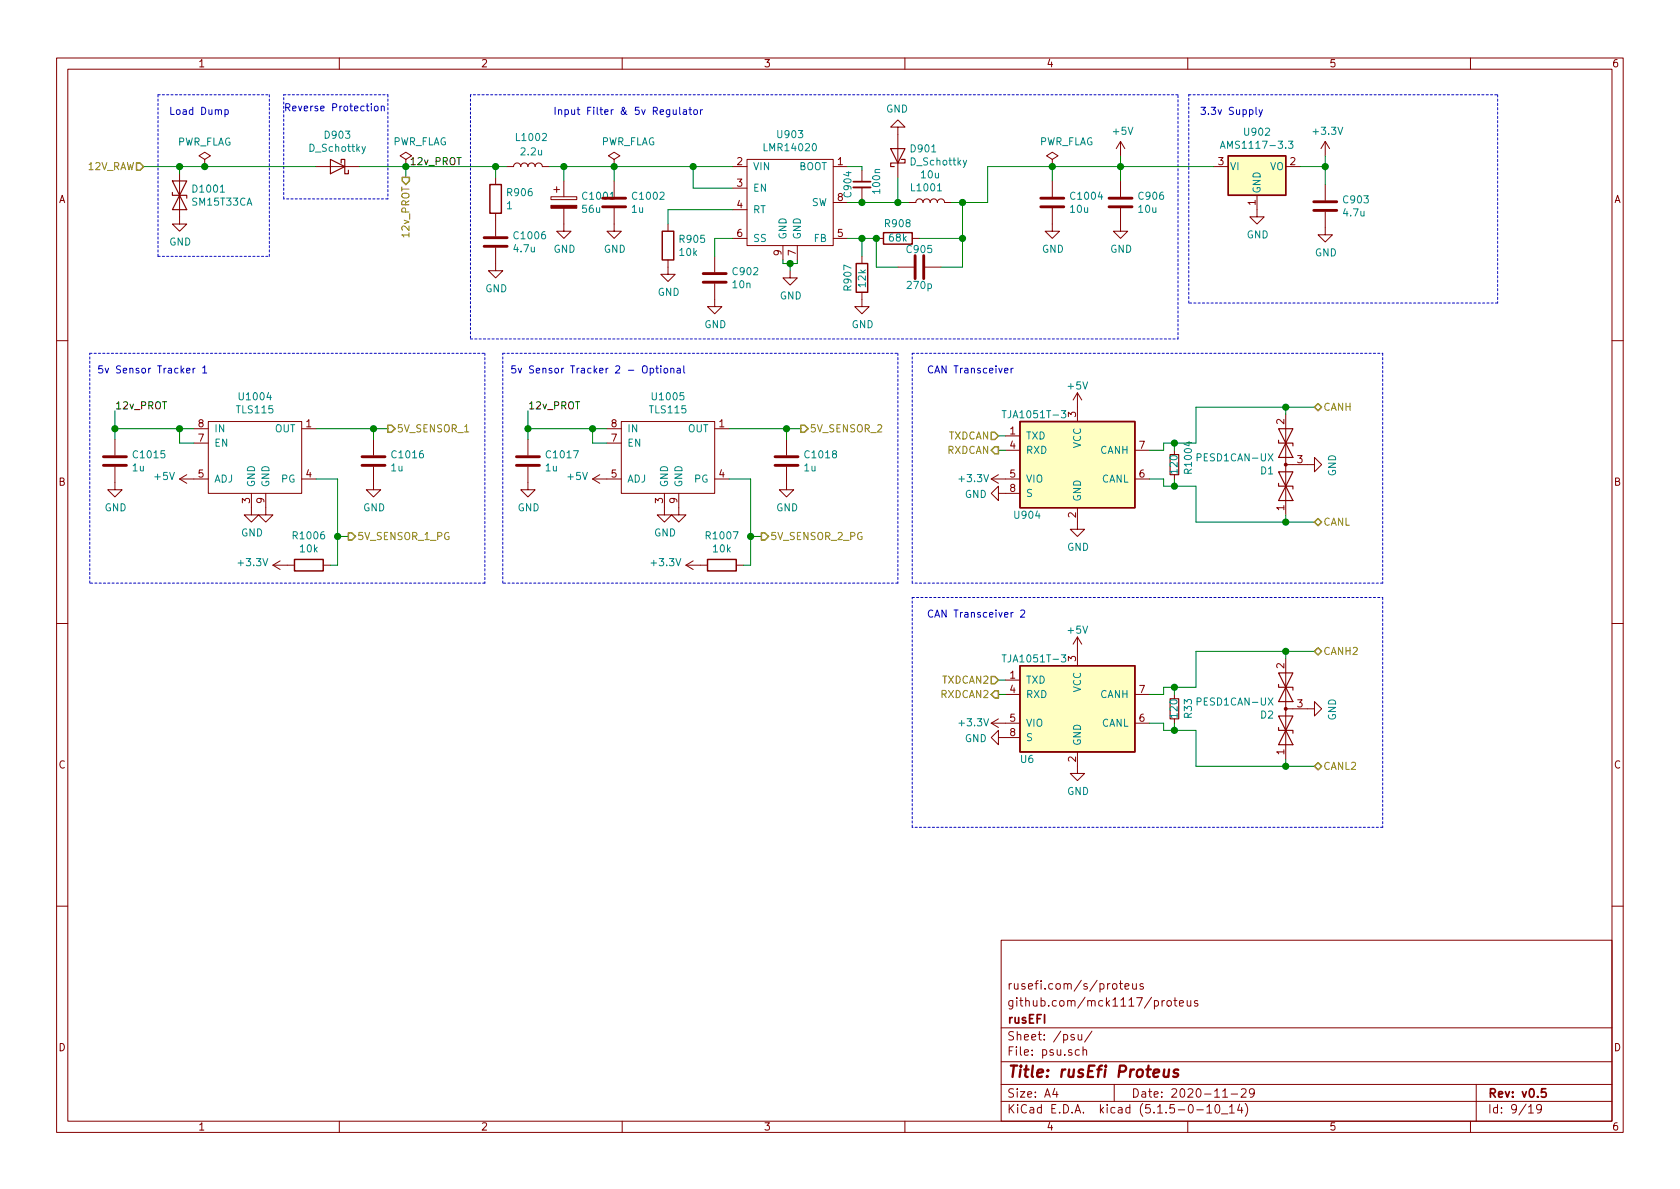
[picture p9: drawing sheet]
<svg xmlns="http://www.w3.org/2000/svg" width="297mm" height="210mm" viewBox="0 0 297 210" stroke-linecap="round" stroke-linejoin="round" font-family="sans-serif">
<g fill="none" stroke="#840000" stroke-width=".18">
<path d="M10 10.3h277v189.9h-277zM12 12.2h273v186.1h-273zM60 10.3v1.9M110 10.3v1.9M160 10.3v1.9M210 10.3v1.9M260 10.3v1.9M31.7 30.7v8.9h1.3l-1.3 1.3-1.2-1.3h1.2M36.2 28.2l1-.6-1-.7-1 .7 1 .6v1.3M36.2 29.5h.1M55.9 29.5h7.6M71.8 28.2l1-.6-1-.7-1.1 .7 1.1 .6v1.3"/>
<path d="M71.8 29.5h.1M87.6 31.4v1.2M87.6 37.7v4.1M89.5 29.5h1.3a.63 .63 0 0 1 .6-.7 .63 .63 0 0 1 .7 .7 .63 .63 0 0 1 .6-.7 .63 .63 0 0 1 .6 .7 .63 .63 0 0 1 .7-.7 .63 .63 0 0 1 .6 .7 .63 .63 0 0 1 .6-.7 .63 .63 0 0 1 .7 .7h1.3M97.4 34.8h4.6v.5h-4.6zM97.9 33.5h1M98.4 33v1M99.7 36.8v4.1h1.3l-1.3 1.3-1.3-1.3h1.3M99.7 32v2.8M108.6 28.2l1-.6-1-.7-1 .7 1 .6v1.3M108.6 29.5h.1M108.6 36.8v4.1h1.3l-1.3 1.3-1.3-1.3h1.3"/>
<path d="M108.6 32v2.8M118.1 39.6v1.3M129.5 29.5h2.6M129.5 33.3h2.6M129.5 37.1h2.6M132.1 28.2h15.2v15.2h-15.2zM147.3 29.5h2.6M147.3 35.8h2.6M152.4 30.1v2M152.4 33.1v2.1M158.7 22.5h1.3l-1.3-1.3-1.2 1.3h1.2v8.9M160.7 35.8h1.2a.63 .63 0 0 1 .7-.6 .63 .63 0 0 1 .6 .6 .63 .63 0 0 1 .6-.6 .63 .63 0 0 1 .7 .6 .63 .63 0 0 1 .6-.6 .63 .63 0 0 1 .6 .6 .63 .63 0 0 1 .7-.6 .63 .63 0 0 1 .6 .6h1.3"/>
<path d="M186.1 28.2l1-.6-1-.7-1.1 .7 1.1 .6v1.3M186.1 29.5h.1M186.1 36.8v4.1h1.2l-1.2 1.3-1.3-1.3h1.3M186.1 32v2.8M198.1 36.8v4.1h1.3l-1.3 1.3-1.3-1.3h1.3M198.1 25v2.6M198.1 32v2.8M198.1 25l-.7 1.3M198.1 25l.8 1.3M214.6 29.5h2.6M222.2 34.5v3.8h1.3l-1.3 1.3-1.2-1.3h1.2M227.3 29.5h2.6"/>
<path d="M234.3 37.5v4h1.3l-1.3 1.3-1.3-1.3h1.3M234.3 25l-.7 1.3M234.3 25v2.6M234.3 32.6v2.8M234.3 25l.8 1.3M87.6 43.8v4.1h1.3l-1.3 1.2-1.2-1.2h1.2M118.1 46v2.5h1.3l-1.3 1.3-1.3-1.3h1.3M126.4 50.2v4h1.2l-1.2 1.3-1.3-1.3h1.3M126.4 45.3v2.8M129.5 42.2h2.6M138.4 43.4v2.6M139.7 47.9v1.2h1.3l-1.3 1.3-1.3-1.3h1.3"/>
<path d="M141 43.4v2.6M147.3 42.2h2.6M152.4 51.7v2.5h1.3l-1.3 1.3-1.3-1.3h1.3M152.4 45.3v1.3M154.9 42.2h1.3M158.7 47.2h2.8M161.3 42.2h1.3M163.6 47.2h2.8M10 60.2h2M20.3 77.7v2.8M34.3 75.8h2.5M34.3 78.4h2.5"/>
<path d="M36.8 74.5h16.5v12.7h-16.5zM53.3 75.8h2.6M66 77.7v2.8M93.3 77.7v2.8M107.3 75.8h2.6M107.3 78.4h2.6M109.9 74.5h16.5v12.7h-16.5zM126.4 75.8h2.5M139.1 77.7v2.8M177.8 77.1h2.5M177.8 79.6h2.5M190.5 69.5v5"/>
<path d="M190.5 69.5l-.8 1.2M190.5 69.5l.8 1.2M200.7 79.6h2.5M207.6 79.6v.8M227.3 73.3v17.8M285 60.2h2M20.3 82.5v4.1h1.3l-1.3 1.3-1.3-1.3h1.3M31.7 84.7l1.3 .8M31.7 84.7h5.1M33 83.9l-1.3 .8M44.4 87.2v3.9h1.3l-1.3 1.2-1.2-1.2h1.2M47 87.2v3.9h1.3l-1.3 1.2-1.3-1.2h1.3"/>
<path d="M48.3 99.9l1.2 .8M48.3 99.9h3.8M49.5 99.2l-1.2 .7M53.3 84.7h2.6M57.1 99.9h1.3M66 82.5v4.1h1.3l-1.3 1.3-1.2-1.3h1.2M93.3 82.5v4.1h1.3l-1.3 1.3-1.2-1.3h1.2M104.8 84.7h5.1M104.8 84.7l1.2 .8M106 83.9l-1.2 .8M117.5 87.2v3.9h1.2l-1.2 1.2-1.3-1.2h1.3M120 87.2v3.9h1.3l-1.3 1.2-1.3-1.2h1.3"/>
<path d="M121.3 99.9h3.8M121.3 99.9l1.3 .8M122.6 99.2l-1.3 .7M126.4 84.7h2.5M130.2 99.9h1.2M139.1 82.5v4.1h1.2l-1.2 1.3-1.3-1.3h1.3M175.3 84.7h5M175.3 84.7l1.2 .8M176.5 87.2v-1.2l-1.2 1.2 1.2 1.3v-1.3h3.8M176.5 83.9l-1.2 .8M190.5 89.8v3.8h1.3l-1.3 1.3-1.3-1.3h1.3M200.7 84.7h2.5"/>
<path d="M207.6 83.9v.8M227.3 82.2h5.1v1.2l1.3-1.2-1.3-1.3v1.3M10 110.3h2M190.5 112.6l-.8 1.3M190.5 112.6v5.1M190.5 112.6l.8 1.3M227.3 116.5v17.7M285 110.3h2M175.3 127.9l1.2 .7M175.3 127.9h5M176.5 130.4v-1.2l-1.2 1.2 1.2 1.3v-1.3h3.8M176.5 127.1l-1.2 .8"/>
<path d="M177.8 120.3h2.5M177.8 122.8h2.5M190.5 133v3.8h1.3l-1.3 1.2-1.3-1.2h1.3M200.7 127.9h2.5M200.7 122.8h2.5M207.6 122.8v.8M207.6 127.1v.8M227.3 125.3h5.1v1.3l1.3-1.3-1.3-1.2v1.2M10 160.2h2M177 166.3h108v32h-108zM196.8 174.1l.2-.2 .4 .2v.7l-.2 .1-.4-.1zM197.9 173.9h.6"/>
<path d="M198.1 173.4v1.3l.4 .2M198.9 174.4l.7-.1-.1-.3-.4-.1-.2 .2 .1 .7h.5M200.3 173.9v.8a.39 .39 0 0 0 .6 .1M200.9 173.9v1M202.1 174l-.3-.1-.3 .2 .1 .3 .5 .1v.3h-.6M205.5 176.9v1M205.9 176.9l-.4 .3M206.4 177.1l.2-.2 .4 .2v.7l-.2 .1-.4-.1zM207.5 176.9h.6M207.7 176.4v1.3l.4 .2M208.5 177.4l.7-.1v-.3l-.4-.1-.3 .2 .1 .7h.6M209.9 176.9l.1 .9 .3 .1 .2-.1"/>
<path d="M210.5 176.9v1M211.8 177a.37 .37 0 0 0-.6 .1l.1 .3 .5 .1v.1l-.2 .3-.4-.1M285 160.2h2M60 198.3v1.9M110 198.3v1.9M160 198.3v1.9M177 194.8h108M177 191.8h108M177 187.8h108M177 181.8h108M186.5 192.5l-.4 1h1M186.8 193v1"/>
<path d="M189.9 183a.37 .37 0 0 0-.6 .1l.1 .3 .5 .1 .1 .1-.2 .3-.5-.1M190.6 182.9l.1 .9 .4 .1 .2-.1M190.8 185.7l-.4-.1-.3 .3 .1 .6 .2 .1 .4-.1M191.3 182.9v1M191.5 185.7l.2-.1 .3 .1 .1 .9M191.5 185.1v1.5M193.1 182.3l-1.3 2M197 191.8v3M210 198.3v1.9M211.6 196.3h1.2M213.4 195.8l.4-.5v1.5M213.4 196.8h.8"/>
<path d="M215 195.4l.3-.1a.94 .94 0 0 1 0 1.5 .8 .8 0 0 1-.6-.6 .8 .8 0 0 1 .3-.8zM216 197h1.1M216.2 194h.8M217.4 195.8l.4-.5v1.5M217.4 196.8h.8M217.7 193.5h1.1M219.2 195.2l-.4 1.1h.9M219.5 192.7l.2-.2h.3l.3 .2v.3v.2l-.9 .8h.9M219.5 195.8v1M220.2 195.1a1.71 1.71 0 0 1 0 2.3M221.8 193.2l-.3 .3h-.3l-.3-.3v-.4l.2-.2 .4-.1 .2 .2a1.13 1.13 0 0 1-.2 1.2l-.4 .1M260 198.3v1.9"/>
<path d="M261 191.8v6.5M270.3 195.8l.4-.5v1.5M270.3 196.8h.8M272.5 196l-.1 .2a.48 .48 0 0 1-.6-.1v-.6a.48 .48 0 0 1 .6-.1l.1 .1a1.19 1.19 0 0 1-.2 1.2l-.5 .1"/>
</g>
<path d="M150.9 32.1h3M273.3 192.5h-.7l-.1 .7 .2-.1 .5 .1 .2 .2-.1 .5-.2 .1-.6-.1" fill="none" stroke="#840000" stroke-width=".3"/>
<path d="M205.9 189.1l-.1 1.2a.59 .59 0 0 0 .8 0M206.7 189.1l-.1 1.3M208.3 189.2a.52 .52 0 0 0-.8 .3l.3 .3 .5 .1v.3l-.3 .2-.6-.1" fill="none" stroke="#840000" stroke-width=".41"/>
<g fill="none" stroke="#840000" stroke-width=".2">
<path d="M30.5 32h2.5l-1.3 2.5zM30.5 34v.5h2.5v.5M31.7 34.5l1.3 2.6h-2.5zM58.4 28.2l2.6 1.3-2.6 1.2zM60.3 28.8v-.6h.7v2.5h.6v-.6M157.5 26.3h2.5l-1.3 2.5zM159.4 28.2h.6v.6h-2.5v.7h.6M226.1 77.8v.6h2.5v.5M226.1 75.8l2.5 5.1h-2.5l2.5-5.1zM206.9 80.4h1.5v3.5h-1.5zM226.1 85.5v.5h2.5v.5M226.1 83.4h2.5l-2.5 5.1h2.5z"/>
<path d="M226.1 119l2.5 5.1h-2.5l2.5-5.1zM206.9 123.6h1.5v3.5h-1.5zM226.1 128.6v.6h2.5v.5M226.1 121v.5h2.5v.5M226.1 126.6h2.5l-2.5 5.1h2.5z"/>
</g>
<g fill="#ffffc2" stroke="#ffffc2" stroke-width=".18">
<path d="M180.3 117.7h20.4v15.3h-20.4z"/>
<path d="M180.3 74.5h20.4v15.3h-20.4z"/>
<path d="M217.2 27.6h10.1v6.9h-10.1z"/>
</g>
<path d="M86.6 32.6h2v5.1h-2zM217.2 27.6h10.1v6.9h-10.1zM117.1 40.9h2v5.1h-2zM151.4 46.6h2v5.1h-2zM156.2 41.1h5.1v2.1h-5.1zM180.3 74.5h20.4v15.3h-20.4zM52.1 98.9h5v2.1h-5zM125.1 98.9h5.1v2.1h-5.1zM180.3 117.7h20.4v15.3h-20.4z" fill="none" stroke="#840000" stroke-width=".25"/>
<path d="M64.6 25.9l-.4 1.2-.2 .1M170.9 28.3l-.4 1.2-.2 .1M215.8 26.2l.4-1.2 .4 1.2M215.9 25.9h.6M227.8 25h.8l-.4 .4 .3 .2 .1 .4-.3 .2-.5-.1M177.2 72.6h.7M187.7 72.6h.7l-.4 .5 .4 .1v.5l-.2 .2-.5-.1M177.2 115.8h.7M187.7 115.8h.7l-.4 .5 .4 .1v.4l-.2 .3-.5-.2" fill="none" stroke="#008484" stroke-width=".18"/>
<g fill="#840000" stroke="#840000" stroke-width=".18">
<path d="M97.4 36.3h4.6v.5h-4.6z"/>
<circle cx="227.3" cy="125.3" r=".25"/>
<circle cx="227.3" cy="82.2" r=".25"/>
</g>
<g fill="none" stroke="#840000" stroke-width=".51">
<path d="M106.6 36.6h4M106.6 35h4M184 36.6h4.1M184 35h4.1M196.1 36.6h4.1M196.1 35h4.1M232.3 37.2h4M232.3 35.7h4M85.6 43.6h4.1M85.6 42h4.1M124.3 49.9h4.1M124.3 48.4h4.1"/>
<path d="M161.8 45.2v4.1M163.3 45.2v4.1M18.3 82.3h4.1M18.3 80.8h4.1M64 82.3h4.1M64 80.8h4.1M91.3 82.3h4.1M91.3 80.8h4.1M137 82.3h4.1M137 80.8h4.1"/>
</g>
<path d="M150.9 33.1h3" fill="none" stroke="#840000" stroke-width=".33"/>
<g fill="none" stroke="#0000c2" stroke-width=".18" stroke-dasharray=".4 .4">
<path d="M27.9 16.8h19.7M47.6 16.8v28.5M50.2 16.8h18.4M68.6 16.8v18.4M83.2 16.8v43.1M208.3 16.8h-125.1M210.2 16.8h54.6M264.8 16.8v36.8M50.2 35.2v-18.4M68.6 35.2h-18.4M27.9 45.3v-28.5M27.9 45.3h19.7"/>
<path d="M83.2 59.9h125.1M208.3 59.9v-43.1M210.2 53.6v-36.8M264.8 53.6h-54.6M15.9 62.5h69.8M85.7 62.5v40.6M88.9 62.5h69.8M158.7 62.5v40.6M161.3 62.5h83.2M244.5 62.5v40.6M15.9 103.1v-40.6M85.7 103.1h-69.8"/>
<path d="M88.9 103.1v-40.6M158.7 103.1h-69.8M161.3 105.7h83.2M161.3 103.1v-40.6M244.5 105.7v40.6M244.5 103.1h-83.2M161.3 146.3v-40.6M244.5 146.3h-83.2"/>
</g>
<g fill="none" stroke="#008400" stroke-width=".18">
<path d="M25.4 29.5h30.5M31.7 29.5v1.2M63.5 29.5h26M71.8 29.5v1.9M87.6 29.5v1.9M97.2 29.5h32.3M99.7 29.5v2.5M108.6 29.5v2.5M122.6 29.5v3.8h6.9M129.5 37.1h-11.4v2.5M149.9 29.5h2.5v.6M149.9 35.8h10.8"/>
<path d="M152.4 35.2v.6M158.7 31.4v4.4M170.2 35.8v11.4h-3.8M186.1 29.5v2.5M198.1 27.6v4.4M214.6 29.5h-40v6.3h-6.3M229.9 29.5h4.4M234.3 27.6v5M129.5 42.2h-3.1v3.1M138.4 46v.6h2.6v-.6M139.7 46.6v1.3M149.9 42.2h5v5h3.8"/>
<path d="M152.4 42.2v3.1M162.6 42.2h7.6M20.3 75.8h14M20.3 72.6v5.1M31.7 75.8v2.6h2.6M55.9 75.8h12.7M66 75.8v1.9M93.3 75.8h14M93.3 72.6v5.1M104.8 75.8v2.6h2.5M128.9 75.8h12.7M139.1 75.8v1.9"/>
<path d="M176.5 79.6h1.3M176.5 77.1h1.3M207.6 78.4v1.2M227.3 72v1.3M232.4 72h-20.9v6.4h-5.8v1.2h-2.5M55.9 84.7h3.8v15.2h-1.3M59.7 94.9h1.9M128.9 84.7h3.8v15.2h-1.3M132.7 94.9h1.9M203.2 84.7h2.5v1.3h5.8v6.3h20.9M207.6 84.7v1.3M227.3 91.1v1.2"/>
<path d="M227.3 115.2v1.3M232.4 115.2h-20.9v6.3h-5.8v1.3h-2.5M176.5 122.8h1.3M176.5 120.3h1.3M203.2 127.9h2.5v1.3h5.8v6.3h20.9M207.6 121.5v1.3M207.6 127.9v1.3M227.3 134.2v1.3"/>
</g>
<g fill="none" stroke="#848400" stroke-width=".25">
<path d="M24.1 28.8h.7l.6 .7-.6 .6h-.7zM71.1 31.4h1.3v.6l-.6 .6-.7-.6zM68.6 75.2h.6l.6 .6-.6 .6h-.6zM141.6 75.2h.6l.7 .6-.7 .6h-.6zM175.3 76.4h.6l.6 .7-.6 .6h-.6zM175.3 79.6l.6-.6h.6v1.3h-.6zM232.4 72l.6-.6 .7 .6-.7 .6zM61.6 94.2h.6l.7 .7-.7 .6h-.6zM134.6 94.2h.7l.6 .7-.6 .6h-.7zM232.4 92.3l.6-.6 .7 .6-.7 .7zM175.3 119.6h.6l.6 .7-.6 .6h-.6zM232.4 115.2l.6-.7 .7 .7-.7 .6z"/>
<path d="M175.3 122.8l.6-.6h.6v1.2h-.6zM232.4 135.5l.6-.6 .7 .6-.7 .6z"/>
</g>
<g fill="none" stroke="#0000c2" stroke-width=".18">
<path d="M39.8 19.5l.3-.1 .3 .2-.1 .6h-.5M39.8 19.4v1.3M65.7 18.3v.2M66.3 18.8h.3l.2 .1v.7h-.4l-.2-.1v-.5zM67.4 18.9l.2-.1h.3v.8M67.4 18.8v.8M119 19.4l.1 .8h.3l.2-.1M119.6 19.4v.8M120.2 19v1.1l.1 .1M120.8 19.5h.5l.1 .7M121.4 19.7l-.4 .1-.2 .1v.3h.6M121.8 19.4h.5"/>
<path d="M122 19v1.1l.3 .1M122.8 19.5l.3-.1 .2 .1v.5l-.1 .2h-.3l-.2-.1zM123.9 19.4v.8M124.2 19.4l-.3 .2M222.1 19v1.1l.1 .1M222.6 19.4l.3 .8M223.2 19.4l-.4 1.1-.2 .2M33 65.5l.6-.1-.1-.2-.3-.1-.2 .2v.6h.5M34.1 65.1v.9M34.5 65.1l-.4 .2M35.8 65l.4-.3v1.3M35.8 66h.8"/>
<path d="M115 65.2l.3-.1 .3 .2-.2 .6h-.4M115 65.1v1.3M115.9 65.1h.5M116.1 64.7v1.1l.3 .2M116.8 64.7v.1M116.8 65.1v.9M117.5 65.2l.3-.1 .3 .2-.2 .6-.3 .1-.2-.2zM118.6 65.2l.2-.1 .3 .1 .1 .8M118.6 65.1v.9M119.7 65.2h.5l.1 .8M120.3 65.4l-.4 .1-.2 .2v.2h.6M120.9 64.7v1.1l.2 .2"/>
<path d="M177.6 65.5l.6-.1v-.2l-.4-.1-.2 .2 .1 .6h.5M178.8 65.1v.9M179.1 65.1l-.3 .2M180.5 108l.4-.1 .3 .3-.1 .2-.7 .7h.8"/>
</g>
<g fill="#008400" stroke="#008400" stroke-width=".25">
<circle cx="227.3" cy="92.3" r=".51"/>
<circle cx="139.1" cy="75.8" r=".51"/>
<circle cx="234.3" cy="29.5" r=".51"/>
<circle cx="227.3" cy="72" r=".51"/>
<circle cx="20.3" cy="75.8" r=".51"/>
<circle cx="198.1" cy="29.5" r=".51"/>
<circle cx="207.6" cy="121.5" r=".51"/>
<circle cx="31.8" cy="75.8" r=".51"/>
<circle cx="104.8" cy="75.8" r=".51"/>
<circle cx="207.6" cy="78.4" r=".51"/>
<circle cx="152.4" cy="35.8" r=".51"/>
<circle cx="93.3" cy="75.8" r=".51"/>
<circle cx="36.2" cy="29.5" r=".51"/>
<circle cx="71.8" cy="29.5" r=".51"/>
<circle cx="227.3" cy="115.2" r=".51"/>
<circle cx="186.1" cy="29.5" r=".51"/>
<circle cx="31.8" cy="29.5" r=".51"/>
<circle cx="227.3" cy="135.5" r=".51"/>
<circle cx="108.6" cy="29.5" r=".51"/>
<circle cx="154.9" cy="42.2" r=".51"/>
<circle cx="207.6" cy="86" r=".51"/>
<circle cx="152.4" cy="42.2" r=".51"/>
<circle cx="66" cy="75.8" r=".51"/>
<circle cx="170.2" cy="42.2" r=".51"/>
<circle cx="99.7" cy="29.5" r=".51"/>
<circle cx="87.6" cy="29.5" r=".51"/>
<circle cx="170.2" cy="35.8" r=".51"/>
<circle cx="139.7" cy="46.6" r=".51"/>
<circle cx="59.7" cy="94.9" r=".51"/>
<circle cx="122.6" cy="29.5" r=".51"/>
<circle cx="132.7" cy="94.9" r=".51"/>
<circle cx="158.8" cy="35.8" r=".51"/>
<circle cx="207.6" cy="129.2" r=".51"/>
</g>
<text font-size="2.8" fill="#840000" x="178" y="190.5">Title: rusEfi Proteus</text>
<g font-size="2.1" fill="#840000">
<text x="178" y="178">github.com/mck1117/proteus</text>
<text x="178" y="175">rusefi.com/s/proteus</text>
<text x="178" y="184">Sheet: /psu/</text>
<text x="178" y="181">rusEFI</text>
<text x="178" y="186.7">File: psu.sch</text>
<text x="178" y="196.9">KiCad E.D.A. kicad (5.1.5-0-10_14)</text>
<text x="178" y="194.1">Size: A4</text>
<text x="200" y="194.1">Date: 2020-11-29</text>
<text x="263" y="194.1">Rev: v0.5</text>
<text x="263" y="196.9">Id: 9/19</text>
</g>
<g font-size="1.8" fill="#840000">
<text x="35" y="11.9">1</text>
<text x="85" y="11.9">2</text>
<text x="135" y="11.9">3</text>
<text x="185" y="11.9">4</text>
<text x="235" y="11.9">5</text>
<text x="285" y="11.9">6</text>
<text x="130.3" y="29.2">2</text>
<text x="148.1" y="29.2">1</text>
<text x="215.4" y="29.2">3</text>
<text x="228.1" y="29.2">2</text>
<text x="10.4" y="35.9">A</text>
<text x="130.3" y="33">3</text>
<text x="148.1" y="35.6">8</text>
<text x="285.4" y="35.9">A</text>
<text x="130.3" y="36.8">4</text>
<text x="130.3" y="41.9">6</text>
<text x="148.1" y="41.9">5</text>
<text x="222" y="36.3" transform="rotate(-90 222 36.3)">1</text>
<text x="138.2" y="45.2" transform="rotate(-90 138.2 45.2)">9</text>
<text x="140.7" y="45.2" transform="rotate(-90 140.7 45.2)">7</text>
<text x="35.1" y="75.6">8</text>
<text x="54.1" y="75.6">1</text>
<text x="108.1" y="75.6">8</text>
<text x="127.2" y="75.6">1</text>
<text x="178.6" y="76.8">1</text>
<text x="190.2" y="73.8" transform="rotate(-90 190.2 73.8)">3</text>
<text x="227.1" y="75" transform="rotate(-90 227.1 75)">2</text>
<text x="35.1" y="78.1">7</text>
<text x="108.1" y="78.1">7</text>
<text x="178.6" y="79.4">4</text>
<text x="201.4" y="79.4">7</text>
<text x="229.4" y="81.9">3</text>
<text x="10.4" y="85.9">B</text>
<text x="35.1" y="84.4">5</text>
<text x="44.2" y="89" transform="rotate(-90 44.2 89)">3</text>
<text x="46.7" y="89" transform="rotate(-90 46.7 89)">9</text>
<text x="54.1" y="84.4">4</text>
<text x="108.1" y="84.4">5</text>
<text x="117.2" y="89" transform="rotate(-90 117.2 89)">3</text>
<text x="119.8" y="89" transform="rotate(-90 119.8 89)">9</text>
<text x="127.2" y="84.4">4</text>
<text x="178.6" y="84.4">5</text>
<text x="178.6" y="87">8</text>
<text x="201.4" y="84.4">6</text>
<text x="285.4" y="85.9">B</text>
<text x="190.2" y="91.5" transform="rotate(-90 190.2 91.5)">2</text>
<text x="227.1" y="90.3" transform="rotate(-90 227.1 90.3)">1</text>
<text x="190.2" y="116.9" transform="rotate(-90 190.2 116.9)">3</text>
<text x="227.1" y="118.2" transform="rotate(-90 227.1 118.2)">2</text>
<text x="178.6" y="120">1</text>
<text x="178.6" y="122.5">4</text>
<text x="201.4" y="122.5">7</text>
<text x="229.4" y="125.1">3</text>
<text x="178.6" y="127.6">5</text>
<text x="178.6" y="130.2">8</text>
<text x="201.4" y="127.6">6</text>
<text x="10.4" y="135.9">C</text>
<text x="190.2" y="134.7" transform="rotate(-90 190.2 134.7)">2</text>
<text x="227.1" y="133.4" transform="rotate(-90 227.1 133.4)">1</text>
<text x="285.4" y="135.9">C</text>
<text x="10.4" y="185.9">D</text>
<text x="285.4" y="185.9">D</text>
<text x="35" y="199.9">1</text>
<text x="85" y="199.9">2</text>
<text x="135" y="199.9">3</text>
<text x="185" y="199.9">4</text>
<text x="235" y="199.9">5</text>
<text x="285" y="199.9">6</text>
</g>
<g font-size="1.8" fill="#0000c2">
<text x="29.8" y="20.3">Load Dump</text>
<text x="50.2" y="19.7">Reverse Protection</text>
<text x="97.8" y="20.3">Input Filter &amp; 5v Regulator</text>
<text x="212.1" y="20.3">3.3v Supply</text>
<text x="17.1" y="66">5v Sensor Tracker 1</text>
<text x="90.2" y="66">5v Sensor Tracker 2 - Optional</text>
<text x="163.8" y="66">CAN Transceiver</text>
<text x="163.8" y="109.2">CAN Transceiver 2</text>
</g>
<g font-size="1.8" fill="#008484">
<text x="156.7" y="19.9">GND</text>
<text x="196.9" y="23.8">+5V</text>
<text x="220.1" y="24">U902</text>
<text x="232.4" y="23.8">+3.3V</text>
<text x="31.2" y="25.7">PWR_FLAG</text>
<text x="54.8" y="26.8">D_Schottky</text>
<text x="57.6" y="24.5">D903</text>
<text x="69.3" y="25.7">PWR_FLAG</text>
<text x="91.5" y="24.9">L1002</text>
<text x="92.2" y="27.5">2.2u</text>
<text x="106.2" y="25.7">PWR_FLAG</text>
<text x="135.3" y="26.7">LMR14020</text>
<text x="137.6" y="24.4">U903</text>
<text x="161.1" y="29.3">D_Schottky</text>
<text x="161.2" y="26.9">D901</text>
<text x="183.6" y="25.7">PWR_FLAG</text>
<text x="216.8" y="26.3">AMS1117-3.3</text>
<text x="34.3" y="34.1">D1001</text>
<text x="89.8" y="34.7">R906</text>
<text x="103.2" y="35.3">C1001</text>
<text x="112" y="35.3">C1002</text>
<text x="133.1" y="30.1">VIN</text>
<text x="133.1" y="33.9">EN</text>
<text x="141.2" y="30.1">BOOT</text>
<text x="150.5" y="34.7" transform="rotate(-90 150.5 34.7)">C904</text>
<text x="155.6" y="34.1" transform="rotate(-90 155.6 34.1)">100n</text>
<text x="161.3" y="33.8">L1001</text>
<text x="162.9" y="31.5">10u</text>
<text x="189.5" y="35.3">C1004</text>
<text x="201.4" y="35.3">C906</text>
<text x="217.4" y="30.1">VI</text>
<text x="222.9" y="34.3" transform="rotate(-90 222.9 34.3)">GND</text>
<text x="224.5" y="30.1">VO</text>
<text x="237.6" y="36">C903</text>
<text x="34.1" y="36.4">SM15T33CA</text>
<text x="89.6" y="37">1</text>
<text x="103" y="37.6">56u</text>
<text x="111.7" y="37.6">1u</text>
<text x="133.1" y="37.7">RT</text>
<text x="143.5" y="36.4">SW</text>
<text x="156.6" y="40.2">R908</text>
<text x="189.3" y="37.6">10u</text>
<text x="201.4" y="37.6">10u</text>
<text x="237.6" y="38.3">4.7u</text>
<text x="29.9" y="43.4">GND</text>
<text x="91" y="44.6">4.7u</text>
<text x="91.1" y="42.3">C1006</text>
<text x="97.9" y="44.7">GND</text>
<text x="106.8" y="44.7">GND</text>
<text x="120.2" y="45.3">10k</text>
<text x="120.3" y="42.9">R905</text>
<text x="133.1" y="42.8">SS</text>
<text x="139.1" y="42.4" transform="rotate(-90 139.1 42.4)">GND</text>
<text x="141.6" y="42.4" transform="rotate(-90 141.6 42.4)">GND</text>
<text x="143.9" y="42.8">FB</text>
<text x="157.3" y="42.7">68k</text>
<text x="160.5" y="44.7">C905</text>
<text x="184.2" y="44.7">GND</text>
<text x="196.3" y="44.7">GND</text>
<text x="220.4" y="42.2">GND</text>
<text x="232.5" y="45.3">GND</text>
<text x="85.8" y="51.7">GND</text>
<text x="116.3" y="52.3">GND</text>
<text x="129.6" y="51">10n</text>
<text x="129.7" y="48.7">C902</text>
<text x="137.9" y="53">GND</text>
<text x="150.5" y="51.3" transform="rotate(-90 150.5 51.3)">R907</text>
<text x="153.1" y="50.7" transform="rotate(-90 153.1 50.7)">12k</text>
<text x="160.6" y="51.1">270p</text>
<text x="124.5" y="58">GND</text>
<text x="150.6" y="58">GND</text>
<text x="42.5" y="70.8">U1004</text>
<text x="115.5" y="70.8">U1005</text>
<text x="188.9" y="68.9">+5V</text>
<text x="37.8" y="76.4">IN</text>
<text x="41.9" y="73.1">TLS115</text>
<text x="48.6" y="76.4">OUT</text>
<text x="110.9" y="76.4">IN</text>
<text x="115" y="73.1">TLS115</text>
<text x="121.6" y="76.4">OUT</text>
<text x="177.9" y="74">TJA1051T-3</text>
<text x="181.4" y="77.7">TXD</text>
<text x="23.5" y="83.4">1u</text>
<text x="23.8" y="81">C1015</text>
<text x="37.8" y="79">EN</text>
<text x="69.2" y="83.4">1u</text>
<text x="69.5" y="81">C1016</text>
<text x="96.5" y="83.4">1u</text>
<text x="96.8" y="81">C1017</text>
<text x="110.9" y="79">EN</text>
<text x="142.2" y="83.4">1u</text>
<text x="142.5" y="81">C1018</text>
<text x="181.4" y="80.3">RXD</text>
<text x="191.1" y="79.3" transform="rotate(-90 191.1 79.3)">VCC</text>
<text x="194.5" y="80.3">CANH</text>
<text x="208.2" y="83.6" transform="rotate(-90 208.2 83.6)">120</text>
<text x="210.7" y="83.5" transform="rotate(-90 210.7 83.5)">R1004</text>
<text x="212" y="81.6">PESD1CAN-UX</text>
<text x="222.9" y="83.9">D1</text>
<text x="27.4" y="84.9">+5V</text>
<text x="37.8" y="85.3">ADJ</text>
<text x="45.1" y="86.2" transform="rotate(-90 45.1 86.2)">GND</text>
<text x="47.6" y="86.2" transform="rotate(-90 47.6 86.2)">GND</text>
<text x="49.8" y="85.3">PG</text>
<text x="100.5" y="84.9">+5V</text>
<text x="110.9" y="85.3">ADJ</text>
<text x="118.1" y="86.2" transform="rotate(-90 118.1 86.2)">GND</text>
<text x="120.6" y="86.2" transform="rotate(-90 120.6 86.2)">GND</text>
<text x="122.8" y="85.3">PG</text>
<text x="169.7" y="85.3">+3.3V</text>
<text x="170.6" y="88.1">GND</text>
<text x="181.4" y="85.3">VIO</text>
<text x="181.4" y="87.9">S</text>
<text x="191.1" y="88.8" transform="rotate(-90 191.1 88.8)">GND</text>
<text x="194.7" y="85.3">CANL</text>
<text x="236.2" y="84.2" transform="rotate(-90 236.2 84.2)">GND</text>
<text x="18.5" y="90.4">GND</text>
<text x="42.6" y="94.9">GND</text>
<text x="52" y="95.4">R1006</text>
<text x="64.2" y="90.4">GND</text>
<text x="91.5" y="90.4">GND</text>
<text x="115.6" y="94.9">GND</text>
<text x="125" y="95.4">R1007</text>
<text x="137.2" y="90.4">GND</text>
<text x="179.5" y="91.7">U904</text>
<text x="42.3" y="100.1">+3.3V</text>
<text x="53.1" y="97.7">10k</text>
<text x="115.3" y="100.1">+3.3V</text>
<text x="126.2" y="97.7">10k</text>
<text x="188.7" y="97.4">GND</text>
<text x="188.9" y="112.1">+5V</text>
<text x="177.9" y="117.1">TJA1051T-3</text>
<text x="181.4" y="120.9">TXD</text>
<text x="181.4" y="123.4">RXD</text>
<text x="191.1" y="122.5" transform="rotate(-90 191.1 122.5)">VCC</text>
<text x="194.5" y="123.4">CANH</text>
<text x="212" y="124.8">PESD1CAN-UX</text>
<text x="169.7" y="128.4">+3.3V</text>
<text x="170.6" y="131.2">GND</text>
<text x="181.4" y="128.5">VIO</text>
<text x="181.4" y="131.1">S</text>
<text x="191.1" y="131.9" transform="rotate(-90 191.1 131.9)">GND</text>
<text x="194.7" y="128.5">CANL</text>
<text x="208.2" y="126.8" transform="rotate(-90 208.2 126.8)">120</text>
<text x="210.7" y="126.9" transform="rotate(-90 210.7 126.9)">R33</text>
<text x="222.9" y="127.1">D2</text>
<text x="236.2" y="127.4" transform="rotate(-90 236.2 127.4)">GND</text>
<text x="180.5" y="134.9">U6</text>
<text x="188.7" y="140.6">GND</text>
</g>
<g font-size="1.8">
<text x="72.4" y="29.2">12v_PROT</text>
<text x="20.3" y="72.4">12v_PROT</text>
<text x="93.3" y="72.4">12v_PROT</text>
</g>
<g font-size="1.8" fill="#848400">
<text x="15.5" y="30.1">12V_RAW</text>
<text x="72.4" y="41.7" transform="rotate(-90 72.4 41.7)">12v_PROT</text>
<text x="70.1" y="76.4">5V_SENSOR_1</text>
<text x="143.1" y="76.4">5V_SENSOR_2</text>
<text x="167.6" y="77.7">TXDCAN</text>
<text x="233.9" y="72.6">CANH</text>
<text x="167.4" y="80.3">RXDCAN</text>
<text x="63.1" y="95.5">5V_SENSOR_1_PG</text>
<text x="136.1" y="95.5">5V_SENSOR_2_PG</text>
<text x="233.9" y="93">CANL</text>
<text x="233.9" y="115.8">CANH2</text>
<text x="166.4" y="123.4">RXDCAN2</text>
<text x="166.6" y="120.9">TXDCAN2</text>
<text x="233.9" y="136.1">CANL2</text>
</g>
</svg>
